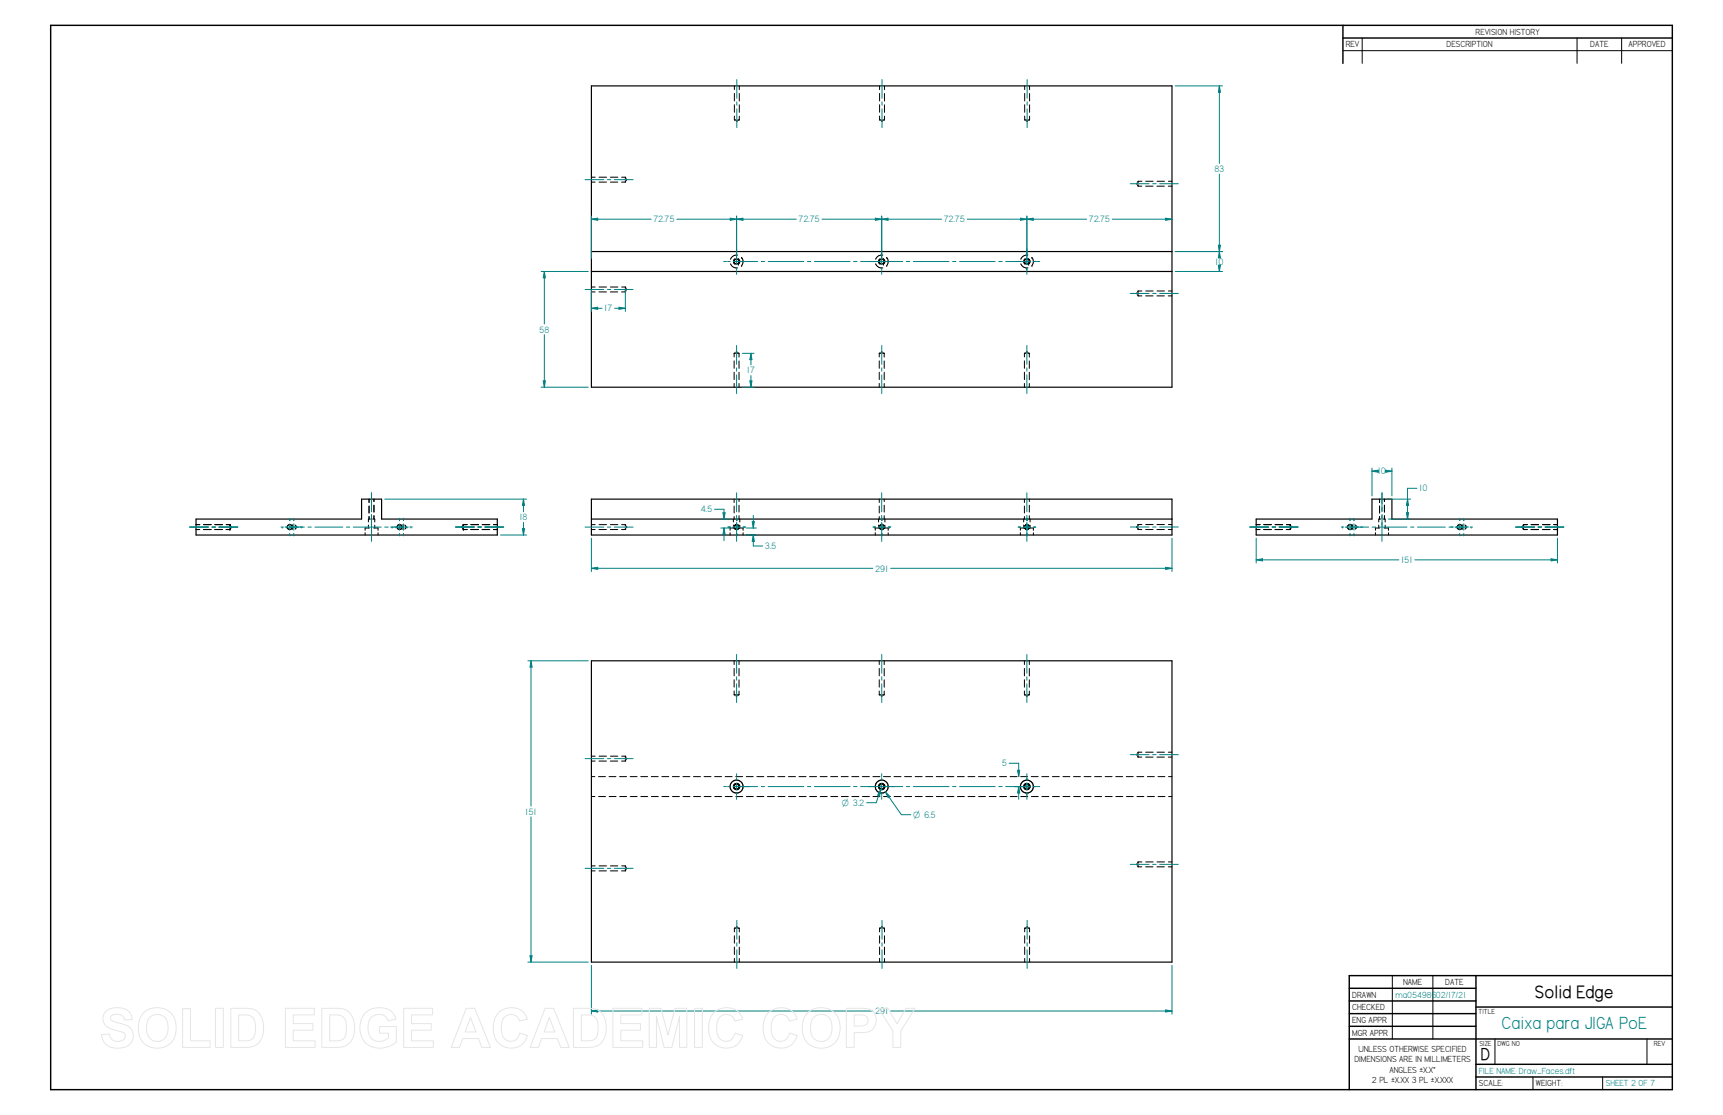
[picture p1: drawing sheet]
<svg xmlns="http://www.w3.org/2000/svg" width="864mm" height="559mm" viewBox="0 0 864 559" stroke-linecap="round" stroke-linejoin="round" font-family="sans-serif">
<g fill="none" stroke="#000" stroke-width=".72">
<path d="M25 13h813v533h-813zM673 13v19M673 19h165M676 495h64M740 489v57M838 489h-162v57M676 502h64M676 508h64M676 514h64M740 505h98M676 521h162M740 533h98"/>
<path d="M740 540h98"/>
</g>
<g fill="none" stroke="#000" stroke-width=".5">
<path d="M683 19v13M790 19v13M813 19v13M673 25h165M368 43v2M368 47v4M368 52v4M368 58v2M371 43v2M371 47v4M371 53v3M371 58v2"/>
<path d="M441 43v2M441 47v4M441 52v4M441 58v2M443 43v2M443 47v4M443 53v3M443 58v2M514 43v2M514 47v4M514 52v4M514 58v2"/>
<path d="M516 43v2M516 47v4M516 53v3M516 58v2M368 60h.1M368 60h1M369 61h1M370 60h1M371 60h-1M441 60h.1M441 60h1M442 61h.1"/>
<path d="M443 60h.1M514 60h.1M514 61h1M515 60h1M516 60h.1M296 91h2M296 89h2M300 91h4M300 89h4M306 91h4M306 89h4M312 91h1"/>
<path d="M312 89h1M313 89h1M313 89v1M313 91h.1M314 91h-1M314 90h.1M570 92h.1M570 93h.1M570 93h2M570 91h.1M570 91h2M570 91v1"/>
<path d="M574 93h4M574 91h4M580 93h4M580 91h4M586 93h1M586 91h1M366 132l2 2h2M368 130v1v1M370 128h-2l-2 2M370 130l1 1-1 1M370 132h.1M372 129h.1"/>
<path d="M372 133h.1M372 129v2v2M439 132l2 2h2M441 130l-1 1 1 1M442 128h-1l-2 2M443 130l1 1-1 1M443 132h.1M444 129h.1M444 133h.1M444 129l1 2-1 2M512 132l1 2h2M514 130l-1 1 1 1"/>
<path d="M515 128h-2l-1 2M515 130l1 1v1M516 132h.1M517 129h.1M517 133h.1M517 129l1 2-1 2M296 146h2M296 144h2M300 146h4M300 144h4M306 146h4M306 144h4"/>
<path d="M312 146h1M312 144h1M313 144h1M313 144v1M313 145v1M314 146h-1M314 145h.1M570 147h.1M570 148h.1M570 148h2M570 146h.1M570 146h2"/>
<path d="M570 146v1M574 148h4M574 146h4M580 148h4M580 146h4M586 148h1M586 146h1M368 177v2M368 177h1M368 177h.1M369 177h1M370 177h.1"/>
<path d="M370 177v2M441 177v2M441 177h.1M442 177h.1M442 177h1M443 177h.1M443 177v2M513 177v2M513 177h1M514 177h-1M514 177h1M515 177h1"/>
<path d="M516 177h.1M516 177v2M368 181v4M368 187v3M368 192v2M370 181v4M370 187v3M370 192v2M441 181v4M441 187v3M441 192v2M443 181v4"/>
<path d="M443 187v3M443 192v2M513 181v4M513 187v3M513 192v2M516 181v4M516 187v3M516 192v2M185 250v2M185 254v3M185 259v1M187 250v1"/>
<path d="M187 253v4M187 258v2M368 250v2M368 254v3M368 259v1M370 250v1M370 253v4M370 258v2M441 250v2M441 254v3M441 259v1M443 250v1"/>
<path d="M443 253v4M443 258v2M513 250v2M513 254v3M513 259v1M516 250v1M516 253v4M516 258v2M691 250v2M691 254v3M691 259v1M694 250v1"/>
<path d="M694 253v4M694 258v2M98 263h2M98 265h2M102 265h4M102 263h4M108 265h3M108 263h3M113 265h2M113 263h2M115 265h.1M115 263h.1"/>
<path d="M115 263v1M115 263h-2M116 264v1M147 265h.1M147 263l-1 1 1 1M147 263h.1M148 263l1 1-1 1M183 267v1M185 263v2M185 265h-2v1M186 260h-1v2M187 260h1v2"/>
<path d="M187 265h2v1M188 263v2M189 267v1M202 263l-1 1 1 1M202 265h.1M202 263h.1M203 263v1v1M232 264v1M232 264h.1M232 265h.1M232 263h.1M232 263v1"/>
<path d="M232 265h2M232 263h2M236 265h4M236 263h4M242 265h3M242 263h3M247 265h2M247 263h2M296 265h2M296 263h2M300 265h4M300 263h4"/>
<path d="M306 265h4M306 263h4M312 265h1M312 263h1M313 263h1M313 263v1M313 265h.1M314 265h-1M314 264v1M366 267v1M368 260v2M368 263v2"/>
<path d="M368 265h-2v1M369 263l-1 1 1 1M369 263h.1M370 263l1 1-1 1M370 265h2v1M371 260v2M371 263v2M372 267v1M439 267v1M440 260v2M440 263v2M441 265h-2v1"/>
<path d="M441 263v1v1M441 263h.1M443 263v1v1M443 265h2v1M444 260v2M444 263v2M445 267v1M511 267v1M513 260v2M513 263v2M514 265h-3v1M514 263v1v1"/>
<path d="M515 263l1 1-1 1M516 265h2v1M516 260v2M516 263v2M518 267v1M570 264h.1M570 265h.1M570 265h2M570 263h.1M570 263h2M570 263v1M574 265h4"/>
<path d="M574 263h4M580 265h4M580 263h4M586 265h1M586 263h1M630 265h1M630 263h2M632 263h-2M633 265h4M633 263h4M637 263h-4M639 265h4"/>
<path d="M639 263h4M643 263h-4M645 265h2M645 263h2M647 263h.1M647 263v1M647 265h.1M647 263h-2M647 264v1M678 263l-1 1 1 1M679 263l1 1-1 1M689 267v1"/>
<path d="M691 263v2M692 265h-3v1M692 260h-1v2M693 260h1v2M694 265h2v1M694 263v2M696 267v1M733 265h.1M733 263l-1 1 1 1M733 263h.1M734 263l1 1-1 1M763 264v1"/>
<path d="M763 264h.1M763 265h1M764 263h.1M764 263v1M764 265h.1M764 265h1M764 263h2M767 265h4M767 263h4M773 265h4M773 263h4M779 265h2"/>
<path d="M779 263h2M368 331v2M368 335v4M370 331v2M370 335v4M441 331v2M441 335v4M443 331v2M443 335v4M513 331v2M513 335v4M516 331v2"/>
<path d="M516 335v4M368 348h1M368 341v3M368 346v2M368 348h.1M370 349h-1M370 348h.1M370 341v3M370 346v2M441 348h.1M441 341v3M441 346v2"/>
<path d="M442 349h.1M442 348h1M443 341v3M443 346v2M443 348h.1M513 348h1M513 341v3M513 346v2M515 349h-1M515 348h1M516 341v3M516 346v2"/>
<path d="M516 348h-1M296 379h2M300 379h4M306 379h4M312 379h1M313 379h1M313 379v1M314 380v1M570 378v1M570 379h.1M570 379h2M570 377h.1"/>
<path d="M570 377h2M570 377v1M574 379h4M574 377h4M580 379h4M580 377h4M586 379h1M586 377h1M296 381h2M296 389h2M296 399h2M300 389h3"/>
<path d="M300 399h3M300 381h4M305 389h4M305 399h4M306 381h4M311 389h3M311 399h3M312 381h1M313 381h.1M314 381h-1M316 389h3M316 399h3"/>
<path d="M321 389h4M321 399h4M326 389h4M326 399h4M332 389h3M332 399h3M337 389h3M337 399h4M342 389h4M342 399h4M348 389h3M348 399h3"/>
<path d="M353 389h3M353 399h3M358 389h4M358 399h4M363 389h4M364 399h3M369 389h3M369 399h3M374 389h4M374 399h4M379 389h4M379 399h4"/>
<path d="M385 389h3M385 399h3M390 389h3M390 399h3M395 389h4M395 399h4M400 389h4M401 399h3M406 389h3M406 399h3M411 389h4M411 399h4"/>
<path d="M416 389h4M416 399h4M422 389h3M422 399h3M427 389h3M427 399h3M432 389h4M432 399h4M438 389h3M438 399h3M443 389h3M443 399h3"/>
<path d="M448 389h4M448 399h4M453 389h4M453 399h4M459 389h3M459 399h3M464 389h3M464 399h4M469 389h4M469 399h4M475 389h3M475 399h3"/>
<path d="M480 389h3M480 399h3M485 389h4M485 399h4M490 389h4M490 399h4M496 389h3M496 399h3M501 389h3M501 399h4M506 389h4M506 399h4"/>
<path d="M512 389h3M512 399h3M517 389h3M517 399h3M522 389h4M522 399h4M527 389h4M528 399h3M533 389h3M533 399h3M538 389h4M538 399h4"/>
<path d="M543 389h4M543 399h4M549 389h3M549 399h3M554 389h3M554 399h3M559 389h4M559 399h4M565 389h3M565 399h3M570 389h3M570 399h3"/>
<path d="M575 389h4M575 399h4M580 389h4M580 399h4M586 389h1M586 399h1M296 436h2M296 434h2M300 436h4M300 434h4M306 436h4M306 434h4"/>
<path d="M312 436h1M312 434h1M313 434v1M313 436h.1M313 434h1M314 436h-1M314 435v1M570 433v1M570 434h.1M570 434h2M570 432v1M570 432h.1"/>
<path d="M570 432h2M574 434h4M574 432h4M580 434h4M580 432h4M586 434h1M586 432h1M368 465h1M368 465v2M368 469v4M368 475v3M369 465h-1"/>
<path d="M370 465h-1M370 465h1M371 465v2M371 469v4M371 475v3M441 465h1M441 465v2M441 469v4M441 475v3M441 465h.1M442 465h.1M443 465h.1"/>
<path d="M443 465v2M443 469v4M443 475v3M514 465h.1M514 465v2M514 469v4M514 475v3M515 465h-1M515 465h1M516 465h.1M516 465v2M516 469v4"/>
<path d="M516 475v3M368 480v2M371 480v2M441 480v2M443 480v2M514 480v2M516 480v2M698 489v32M718 489v32M749 521v12M768 540v6M803 540v6"/>
<path d="M825 521v12"/>
</g>
<g fill="none" stroke="#000" stroke-width=".59">
<path d="M296 43h291v151h-291zM296 126h291M296 136h291M296 250h291v18h-291zM98 260h83v-10h10v10h58v8h-151zM296 260h291M630 260h58v-10h10v10h83v8h-151zM296 331h291v151h-291z"/>
<circle cx="369" cy="131" r="1.2"/>
<circle cx="442" cy="131" r="1.2"/>
<circle cx="515" cy="131" r="1.2"/>
<circle cx="145" cy="264" r="1.2"/>
<circle cx="200" cy="264" r="1.2"/>
<circle cx="369" cy="264" r="1.2"/>
<circle cx="442" cy="264" r="1.2"/>
<circle cx="515" cy="264" r="1.2"/>
<circle cx="677" cy="264" r="1.2"/>
<circle cx="732" cy="264" r="1.2"/>
<circle cx="369" cy="394" r="1.2"/>
<circle cx="369" cy="394" r="1.6"/>
<circle cx="369" cy="394" r="3"/>
<circle cx="442" cy="394" r="1.6"/>
<circle cx="442" cy="394" r="3"/>
<circle cx="442" cy="394" r="1.2"/>
<circle cx="515" cy="394" r="1.2"/>
<circle cx="515" cy="394" r="1.6"/>
<circle cx="515" cy="394" r="3"/>
</g>
<path d="M296 270v16M587 270v16M296 285l4-1v1z" fill="none" stroke="#008080" stroke-width=".5"/>
<path d="M296 285l4-1v1z" fill="#008080"/>
<path d="M584 284l3 1h-3z" fill="none" stroke="#008080" stroke-width=".5"/>
<path d="M584 284l3 1h-3z" fill="#008080"/>
<path d="M695 250h12M705 257h1l-1 3zM705 245h5M696 260h11M296 285h141M446 285h141" fill="none" stroke="#008080" stroke-width=".5"/>
<path d="M705 257h1l-1 3z" fill="#008080"/>
<path d="M705 250l1 3h-1z" fill="none" stroke="#008080" stroke-width=".5"/>
<path d="M705 250l1 3h-1z" fill="#008080"/>
<path d="M688 235v14M688 236h3v1zM698 235v14M705 245v15" fill="none" stroke="#008080" stroke-width=".5"/>
<path d="M688 236h3v1z" fill="#008080"/>
<path d="M694 236h4l-4 1z" fill="none" stroke="#008080" stroke-width=".5"/>
<path d="M694 236h4l-4 1z" fill="#008080"/>
<path d="M688 236h1M696 236h2M193 250h71M262 250l1 3h-1zM251 268h13" fill="none" stroke="#008080" stroke-width=".5"/>
<path d="M262 250l1 3h-1z" fill="#008080"/>
<path d="M262 265h1l-1 3z" fill="none" stroke="#008080" stroke-width=".5"/>
<path d="M262 265h1l-1 3z" fill="#008080"/>
<path d="M589 43h24M611 43l1 3h-1zM589 126h24M262 250v6M262 262v6" fill="none" stroke="#008080" stroke-width=".5"/>
<path d="M611 43l1 3h-1z" fill="#008080"/>
<path d="M611 123h1l-1 3z" fill="none" stroke="#008080" stroke-width=".5"/>
<path d="M611 123h1l-1 3z" fill="#008080"/>
<path d="M611 43v39M611 87v39M589 126h24M589 136h24M611 126l1 3h-1z" fill="none" stroke="#008080" stroke-width=".5"/>
<path d="M611 126l1 3h-1z" fill="#008080"/>
<path d="M611 133h1l-1 3z" fill="none" stroke="#008080" stroke-width=".5"/>
<path d="M611 133h1l-1 3z" fill="#008080"/>
<path d="M611 126v2M611 134v2M265 331h30M266 479h1l-1 3zM265 482h30" fill="none" stroke="#008080" stroke-width=".5"/>
<path d="M266 479h1l-1 3z" fill="#008080"/>
<path d="M266 331l1 3h-1z" fill="none" stroke="#008080" stroke-width=".5"/>
<path d="M266 331l1 3h-1z" fill="#008080"/>
<path d="M630 270v12M781 270v12M630 281l3-1v1zM266 331v73M266 409v73" fill="none" stroke="#008080" stroke-width=".5"/>
<path d="M630 281l3-1v1z" fill="#008080"/>
<path d="M777 280l4 1h-4z" fill="none" stroke="#008080" stroke-width=".5"/>
<path d="M777 280l4 1h-4z" fill="#008080"/>
<path d="M296 145v11M310 154l3 1h-3zM313 145v11M630 281h71M709 281h72" fill="none" stroke="#008080" stroke-width=".5"/>
<path d="M310 154l3 1h-3z" fill="#008080"/>
<path d="M296 155l4-1v1z" fill="none" stroke="#008080" stroke-width=".5"/>
<path d="M296 155l4-1v1z" fill="#008080"/>
<path d="M296 155h6M308 155h5M372 177h6M372 194h6M376 191h1l-1 3z" fill="none" stroke="#008080" stroke-width=".5"/>
<path d="M376 191h1l-1 3z" fill="#008080"/>
<path d="M376 177l1 3h-1z" fill="none" stroke="#008080" stroke-width=".5"/>
<path d="M376 177l1 3h-1z" fill="#008080"/>
<path d="M271 136h24M273 136v3h-1zM376 177v6M271 194h24M376 188v6" fill="none" stroke="#008080" stroke-width=".5"/>
<path d="M273 136v3h-1z" fill="#008080"/>
<path d="M272 191h1v3z" fill="none" stroke="#008080" stroke-width=".5"/>
<path d="M272 191h1v3z" fill="#008080"/>
<path d="M273 136v26M273 168v26M296 484v24M587 484v24M584 506l3 1h-3z" fill="none" stroke="#008080" stroke-width=".5"/>
<path d="M584 506l3 1h-3z" fill="#008080"/>
<path d="M296 507l4-1v1z" fill="none" stroke="#008080" stroke-width=".5"/>
<path d="M296 507l4-1v1z" fill="#008080"/>
<path d="M506 383h5M509 394h4M511 394v3h-1zM296 507h141M446 507h141" fill="none" stroke="#008080" stroke-width=".5"/>
<path d="M511 394v3h-1z" fill="#008080"/>
<path d="M510 386h1v3z" fill="none" stroke="#008080" stroke-width=".5"/>
<path d="M510 386h1v3z" fill="#008080"/>
<path d="M296 108v21M296 110l4-1v1zM369 108v21M511 383v6M511 394v7" fill="none" stroke="#008080" stroke-width=".5"/>
<path d="M296 110l4-1v1z" fill="#008080"/>
<path d="M366 109l3 1h-3z" fill="none" stroke="#008080" stroke-width=".5"/>
<path d="M366 109l3 1h-3z" fill="#008080"/>
<path d="M296 110h30M339 110h30M369 108v21M369 110l3-1v1zM442 108v21" fill="none" stroke="#008080" stroke-width=".5"/>
<path d="M369 110l3-1v1z" fill="#008080"/>
<path d="M439 109l3 1h-3z" fill="none" stroke="#008080" stroke-width=".5"/>
<path d="M439 109l3 1h-3z" fill="#008080"/>
<path d="M369 110h30M412 110h30M442 108v21M442 110l3-1v1zM515 108v21" fill="none" stroke="#008080" stroke-width=".5"/>
<path d="M442 110l3-1v1z" fill="#008080"/>
<path d="M512 109l3 1h-3z" fill="none" stroke="#008080" stroke-width=".5"/>
<path d="M512 109l3 1h-3z" fill="#008080"/>
<path d="M442 110h30M485 110h30M515 110l3-1v1zM515 108v21" fill="none" stroke="#008080" stroke-width=".5"/>
<path d="M515 110l3-1v1z" fill="#008080"/>
<path d="M584 109l3 1h-3z" fill="none" stroke="#008080" stroke-width=".5"/>
<path d="M584 109l3 1h-3z" fill="#008080"/>
<path d="M515 110h30M557 110h30M374 268h5M374 265h5M378 268v3h-1zM378 274h4" fill="none" stroke="#008080" stroke-width=".5"/>
<path d="M378 268v3h-1z" fill="#008080"/>
<path d="M377 261h1v4z" fill="none" stroke="#008080" stroke-width=".5"/>
<path d="M377 261h1v4z" fill="#008080"/>
<path d="M358 255h5M362 257h1v3zM378 258v7M361 260h5M361 265h5M378 268v6" fill="none" stroke="#008080" stroke-width=".5"/>
<path d="M362 257h1v3z" fill="#008080"/>
<path d="M363 265v3h-1z" fill="none" stroke="#008080" stroke-width=".5"/>
<path d="M363 265v3h-1z" fill="#008080"/>
<path d="M363 255v5M363 265v6M444 397l2 2-1 1zM444 397l8 11h5" fill="none" stroke="#008080" stroke-width=".5"/>
<path d="M444 397l2 2-1 1z" fill="#008080"/>
<path d="M441 396l-2 6h-5M441 396v3h-1z" fill="none" stroke="#008080" stroke-width=".5"/>
<path d="M441 396v3h-1z" fill="#008080"/>
<g fill="none" stroke="#008080" stroke-width=".5">
<path d="M369 40v9M442 40v9M515 40v9M369 51v2M369 55v9M442 51v2M442 55v9M515 51v2M515 55v9M293 90h10M304 90h2M308 90h9"/>
<path d="M567 92h9M578 92h1M581 92h10M363 131h1M364 131h1M365 131h1M368 131h12M369 125v1M369 126h.1M369 127v1M369 129v4M369 134v1"/>
<path d="M369 136h.1M369 136v1M382 131h1M385 131h18M405 131h1M408 131h18M428 131h2M431 131h22M442 125v1M442 126h.1M442 127v1M442 129v4"/>
<path d="M442 134v1M442 136h.1M442 136v1M454 131h2M458 131h18M477 131h2M481 131h18M501 131h1M515 127h.1M515 135h.1M515 125v1M515 126h.1"/>
<path d="M515 127v1M515 129v4M515 134v1M515 136h.1M515 136v1M516 131h-12M518 131h1M519 131h1M520 131h1M293 145h10M304 145h2M308 145h9"/>
<path d="M567 147h9M578 147h1M581 147h10M369 173v10M442 173v10M515 173v10M369 184v2M369 188v9M442 184v2M442 188v9M515 184v2M515 188v9"/>
<path d="M145 260h.1M147 260h.1M186 247v9M186 258v13M200 260h.1M202 260h.1M369 247v9M369 258v2M369 260h.1M442 247v9M442 258v3M515 247v9"/>
<path d="M515 258v3M515 260h.1M677 260h.1M679 260h.1M693 247v9M693 258v2M693 247v6M693 254v2M693 258v5M732 260h.1M734 260h.1M95 264h9"/>
<path d="M106 264h2M110 264h9M141 264h.1M142 264h.1M143 264h.1M144 264h.1M144 264h9M145 268h.1M145 261h.1M145 263v3M145 267v1M145 268v1"/>
<path d="M147 268h.1M147 261h.1M147 263v3M147 267v1M147 268v1M151 264h.1M154 264h2M158 264h14M174 264h1M177 264h14M193 264h2M197 264h.1"/>
<path d="M199 264h.1M200 268h.1M200 261h.1M200 267v1M200 268v1M200 263v3M202 268h.1M202 261h.1M202 267v1M202 268v1M202 263v3M204 264h-8"/>
<path d="M204 264h.1M204 264h1M205 264h1M206 264h.1M206 264h1M228 264h10M240 264h1M243 264h9M293 264h10M304 264h2M308 264h9M365 264h1"/>
<path d="M368 264h3M369 261h.1M369 268h.1M369 262v9M369 263v3M369 267v1M369 268v1M372 264h2M438 264h.1M439 264h-1M442 262v9M444 264h-4"/>
<path d="M446 264h-1M446 264h.1M510 264h2M513 264h3M515 262v9M515 261h.1M515 263v3M515 267v2M518 264h1M567 264h9M578 264h1M581 264h10"/>
<path d="M626 264h10M638 264h1M641 264h10M672 264h1M673 264h.1M674 264h12M677 261h.1M677 263v3M677 268h.1M677 267v1M677 268v1M679 268h.1"/>
<path d="M679 261h.1M679 267v1M679 268v1M679 263v3M688 264h1M691 264h14M693 262v9M707 264h2M710 264h14M728 264h-2M730 264h.1M732 268h.1"/>
<path d="M732 261h.1M732 263v3M732 267v1M732 268v1M734 263v3M734 261h.1M734 268h.1M734 267v1M734 268v1M736 264h-7M737 264h.1M738 264h.1"/>
<path d="M760 264h9M771 264h2M774 264h10M369 328v9M369 339v2M442 328v9M442 339v2M515 328v9M515 339v2M369 343v9M442 343v9M515 343v9"/>
<path d="M567 378h9M578 378h1M581 378h10M293 380h10M304 380h2M308 380h9M363 394h1M364 394h1M365 394h1M368 394h12M369 388v1M369 389v1"/>
<path d="M369 390v1M369 393v3M369 397v2M369 399h.1M369 399v2M382 394h1M385 394h18M405 394h1M408 394h18M428 394h2M431 394h22M442 388v1"/>
<path d="M442 389v1M442 390v1M442 393v3M442 397v2M442 399h.1M442 399v2M454 394h2M458 394h18M477 394h2M481 394h18M501 394h1M504 394h12"/>
<path d="M515 388v1M515 389v1M515 390v1M515 393v3M515 397v2M515 399h.1M515 399v2M518 394h1M519 394h1M520 394h1M293 435h10M304 435h2"/>
<path d="M308 435h9M567 433h9M578 433h1M581 433h10M369 461v10M369 472v2M369 476v9M442 461v10M442 472v2M442 476v9M515 461v10M515 472v2"/>
<path d="M515 476v9"/>
</g>
<g fill="none" stroke="#e6e6e6" stroke-width=".5">
<path d="M53 507a9 9 0 0 1 13 2v2h-4a4 4 0 0 0-3-3 4 4 0 0 0-4 2 4 4 0 0 0 5 3 7 7 0 0 1 7 7 9 9 0 0 1-15 3l-1-4 4-1a4 4 0 0 0 3 4 4 4 0 0 0 5-3l-2-2a13 13 0 0 1-9-5v-3zM72 508a10 10 0 0 1 12-1 10 10 0 0 1 4 11 10 10 0 0 1-12 7 10 10 0 0 1-6-13zM75 510a6 6 0 0 1 7-1 6 6 0 0 1 2 7 5 5 0 0 1-6 6 5 5 0 0 1-5-7l1-3zM92 506h3v16h10v3h-13zM108 505h4v20h-4zM116 505h7a9 9 0 0 1 9 11 8 8 0 0 1-9 9h-7zM120 509h1a5 5 0 0 1 7 6 5 5 0 0 1-4 7h-4zM143 505h15v4h-11v4h10v3h-10v6h11v3h-15zM161 505h7a9 9 0 0 1 10 11 8 8 0 0 1-9 9h-8zM165 509h2a5 5 0 0 1 7 6 5 5 0 0 1-5 7h-4zM183 508a10 10 0 0 1 15 1v2l-4 1a5 5 0 0 0-7-3 5 5 0 0 0-3 7 6 6 0 0 0 4 6 6 6 0 0 0 7-2v-2h-5v-4h9v8a11 11 0 0 1-12 3 11 11 0 0 1-7-10l1-4zM202 505h15v4h-11v4h10v3h-10v6h11v3h-15z"/>
<path d="M234 505h4l8 20h-4l-2-5h-8l-2 5h-4zM236 510l3 7h-6zM250 508a9 9 0 0 1 14 3l-4 1a5 5 0 0 0-5-3 5 5 0 0 0-4 5 6 6 0 0 0 6 8l2-2 1-2 4 1a9 9 0 0 1-10 6 9 9 0 0 1-7-11 10 10 0 0 1 3-6zM273 505h4l8 20h-4l-2-5h-8l-1 5h-4zM275 510l3 7h-5zM287 505h8a9 9 0 0 1 9 11 8 8 0 0 1-9 9h-8zM291 509h2a5 5 0 0 1 7 6 5 5 0 0 1-4 7h-5zM307 505h15v4h-11v4h10v3h-10v6h11v3h-15zM325 505h6l4 14 3-14h6v20h-3v-16l-4 16h-4l-4-16v16h-4zM348 505h4v20h-4zM358 508a9 9 0 0 1 14 3l-4 1a5 5 0 0 0-5-3 5 5 0 0 0-4 5 6 6 0 0 0 6 8l2-2 1-2 4 1a9 9 0 0 1-11 6 9 9 0 0 1-6-11 10 10 0 0 1 3-6zM385 508a9 9 0 0 1 15 3l-4 1a5 5 0 0 0-6-3 5 5 0 0 0-3 5 6 6 0 0 0 5 8l2-2 2-2 4 1a9 9 0 0 1-11 6 9 9 0 0 1-6-11 10 10 0 0 1 2-6z"/>
<path d="M405 508a10 10 0 0 1 12-1 10 10 0 0 1 4 11 10 10 0 0 1-13 7 10 10 0 0 1-6-13zM408 510a6 6 0 0 1 7-1 6 6 0 0 1 2 7 5 5 0 0 1-6 6 5 5 0 0 1-5-7l1-3zM424 505h6a7 7 0 0 1 9 4 7 7 0 0 1-8 9h-3v7h-4zM428 509h2a4 4 0 0 1 5 3l-2 2h-5zM440 505h5l5 8 4-8h5l-8 12v8h-3v-8z"/>
</g>
<text font-size="10" x="769" y="500">Solid Edge</text>
<text font-size="10" fill="#008080" x="753" y="516">Caixa para JIGA PoE</text>
<text font-size="9.7" x="742" y="531">D</text>
<g font-size="5.2" fill="#008080">
<text x="609" y="86">83</text>
<text x="327" y="111">72.75</text>
<text x="400" y="111">72.75</text>
<text x="473" y="111">72.75</text>
<text x="546" y="111">72.75</text>
<text x="609" y="133">10</text>
<text x="303" y="156">17</text>
<text x="270" y="167">58</text>
<text x="374" y="187">17</text>
<text x="691" y="238">10</text>
<text x="711" y="246">10</text>
<text x="351" y="257">4.5</text>
<text x="260" y="261">18</text>
<text x="383" y="275">3.5</text>
<text x="439" y="286">291</text>
<text x="702" y="282">151</text>
<text x="502" y="384">5</text>
<text x="263" y="408">151</text>
<text x="439" y="508">291</text>
</g>
<g font-size="5">
<text x="740" y="17">REVISION HISTORY</text>
<text x="674" y="24">REV</text>
<text x="725" y="24">DESCRIPTION</text>
<text x="797" y="24">DATE</text>
<text x="816" y="24">APPROVED</text>
<text x="703" y="494">NAME</text>
<text x="724" y="494">DATE</text>
<text x="678" y="500">DRAWN</text>
<text x="678" y="506">CHECKED</text>
<text x="678" y="513">ENG APPR</text>
<text x="678" y="519">MGR APPR</text>
<text x="681" y="527">UNLESS OTHERWISE SPECIFIED</text>
<text x="679" y="532">DIMENSIONS ARE IN MILLIMETERS</text>
<text x="696" y="538">ANGLES ±X.X°</text>
<text x="688" y="543">2 PL ±X.XX 3 PL ±X.XXX</text>
<text x="741" y="544">SCALE:</text>
<text x="770" y="544">WEIGHT:</text>
</g>
<g font-size="5" fill="#008080">
<text x="699" y="500">ma05498602/17/21</text>
<text x="741" y="538">FILE NAME: Draw_Faces.dft</text>
<text x="805" y="544">SHEET 2 OF 7</text>
</g>
<g font-size="4.9" fill="#008080">
<text x="422" y="404">O 3.2</text>
<text x="458" y="410">O 6.5</text>
</g>
<g font-size="4.1">
<text x="741" y="508">TITLE</text>
<text x="742" y="524">SIZE</text>
<text x="751" y="524">DWG NO</text>
<text x="829" y="524">REV</text>
</g>
</svg>
